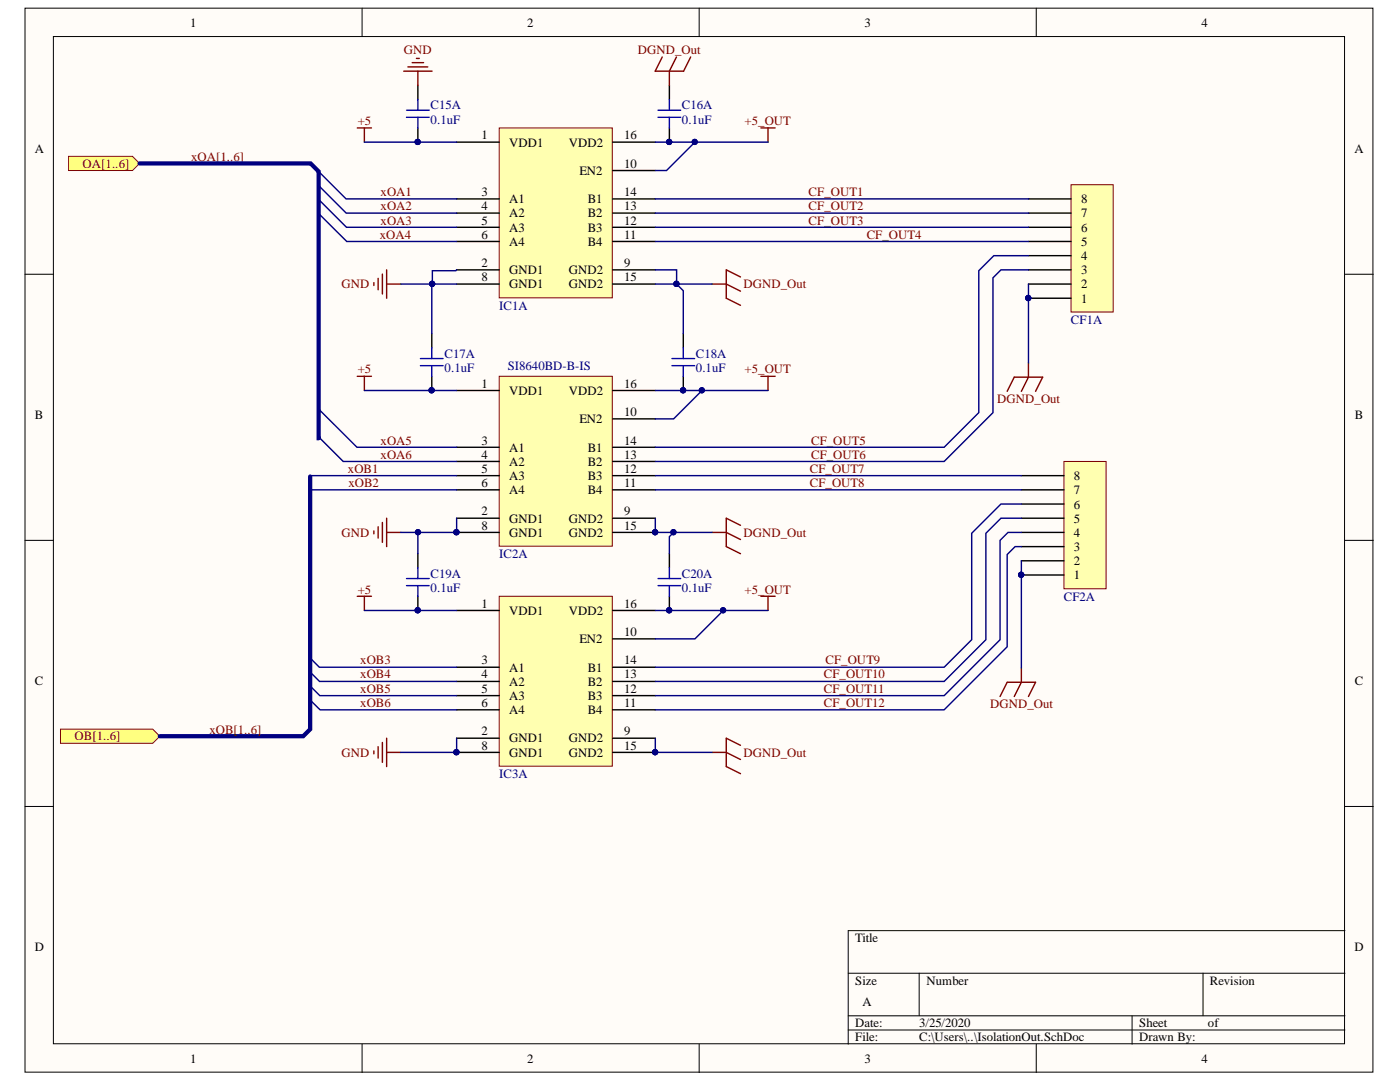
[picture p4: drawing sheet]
<svg xmlns="http://www.w3.org/2000/svg" width="279mm" height="216mm" viewBox="0 0 279 216" stroke-linecap="round" stroke-linejoin="round" font-family="sans-serif">
<g fill="#fffcf8" stroke="#000" stroke-width=".2">
<path d="M5 1.6h269v212.3h-269z"/>
<path d="M10.7 7.3h257.6v201h-257.6z"/>
</g>
<g fill="none" stroke="#000" stroke-width=".2">
<path d="M72.3 1.6v5.7M139.5 1.6v5.7M206.8 1.6v5.7M5 54.7h5.7M268.4 54.7h5.7M5 107.8h5.7M268.4 107.8h5.7M5 160.9h5.7M268.4 160.9h5.7M169.3 194.2h99.1M183.4 194.2v8.5M240.1 194.2v8.5"/>
<path d="M268.4 185.7h-99.1v22.7M72.3 208.4v5.6M139.5 208.4v5.6M169.3 202.7h99.1M169.3 205.5h99.1M206.8 208.4v5.6M225.9 202.7v5.7"/>
</g>
<path d="M99.6 25.5h22.6v33.9h-22.6z" fill="#ffffb0" stroke="#800000" stroke-width=".2"/>
<g fill="none" stroke="#000" stroke-width=".28">
<path d="M91.1 28.4h8.5M91.1 39.7h8.5M122.3 28.4h8.5M122.3 39.7h8.5M122.3 34h8.5M91.1 53.8h8.5M91.1 42.5h8.5M91.1 45.4h8.5M91.1 56.7h8.5M91.1 48.2h8.5M122.3 53.8h8.5M122.3 42.5h8.5"/>
<path d="M122.3 45.4h8.5M122.3 56.7h8.5M122.3 48.2h8.5"/>
</g>
<path d="M99.6 75.1h22.6v33.9h-22.6z" fill="#ffffb0" stroke="#800000" stroke-width=".2"/>
<g fill="none" stroke="#000" stroke-width=".28">
<path d="M91.1 77.9h8.5M122.3 77.9h8.5M91.1 89.2h8.5M91.1 92.1h8.5M91.1 94.9h8.5M91.1 97.7h8.5M122.3 89.2h8.5M122.3 92.1h8.5M122.3 94.9h8.5M122.3 83.6h8.5M122.3 97.7h8.5M91.1 103.4h8.5"/>
<path d="M91.1 106.2h8.5M122.3 103.4h8.5M122.3 106.2h8.5"/>
</g>
<g fill="#000080" stroke="#000080" stroke-width=".2">
<circle cx="91.1" cy="106.2" r=".52"/>
<circle cx="130.7" cy="106.2" r=".52"/>
</g>
<path d="M99.6 119h22.6v33.9h-22.6z" fill="#ffffb0" stroke="#800000" stroke-width=".2"/>
<g fill="none" stroke="#000" stroke-width=".28">
<path d="M91.1 121.8h8.5M91.1 133.1h8.5M91.1 136h8.5M91.1 138.8h8.5M122.3 121.8h8.5M122.3 133.1h8.5M122.3 136h8.5M122.3 138.8h8.5M122.3 127.5h8.5M91.1 147.3h8.5M91.1 150.1h8.5M91.1 141.6h8.5"/>
<path d="M122.3 147.3h8.5M122.3 150.1h8.5M122.3 141.6h8.5"/>
</g>
<g fill="#000080" stroke="#000080" stroke-width=".2">
<circle cx="91.1" cy="150.1" r=".52"/>
<circle cx="130.7" cy="150.1" r=".52"/>
</g>
<path d="M71.3 25.5h2.8M72.7 25.5v2.9M151.9 25.5h2.8M153.3 25.5v2.9M142.1 56.7h2.8l2.9 1.4M147.8 55.3l-2.9-1.5v5.7l2.9 1.4" fill="none" stroke="#800000" stroke-width=".28"/>
<path d="M13.7 31.2h12.7l1.4 1.4-1.4 1.4h-12.7z" fill-rule="evenodd" fill="#ffff80" stroke="#800000" stroke-width=".2"/>
<g fill="none" stroke="#800000" stroke-width=".28">
<path d="M80.6 14.2h5.6M81.4 13.4h4M82.3 12.5h2.2M83.1 11.7h.6M83.4 14.2v2.8M132.2 11.4l-1.4 2.8h5.6l1.4-2.8M135 11.4l-1.4 2.8v2.8M74.6 56.4v.6M75.5 55.5v2.3M76.3 54.7v4M77.2 53.8v5.7M77.2 56.7h2.8"/>
<path d="M71.3 75.1h2.8M72.7 75.1v2.8M151.9 75.1h2.8M153.3 75.1v2.8M71.3 119h2.8M72.7 119v2.8M74.6 106v.5M75.5 105.1v2.3M76.3 104.3v3.9M77.2 106.2h2.8M77.2 103.4v5.7M142.1 106.2h2.8l2.9 1.5"/>
<path d="M147.8 104.8l-2.9-1.4v5.7l2.9 1.4M151.9 119h2.8M153.3 119v2.8M74.6 149.8v.6M75.5 149v2.3M76.3 148.1v4M77.2 150.1h2.8M77.2 147.3v5.7M142.1 150.1h2.8l2.9 1.4M147.8 148.7l-2.9-1.4v5.7l2.9 1.4"/>
</g>
<path d="M83.4 17v2.9M133.6 17v2.9M83.4 25.5v2.9M133.6 25.5v2.9M86.2 66.6v2.8M86.2 75.1v2.8M136.4 66.6v2.8M136.4 75.1v2.8M83.4 110.5v2.8M83.4 119v2.8M133.6 110.5v2.8M133.6 119v2.8" fill="none" stroke="#000" stroke-width=".28"/>
<g fill="#000080" stroke="#000080" stroke-width=".2">
<circle cx="83.4" cy="28.3" r=".52"/>
<circle cx="86.1" cy="77.9" r=".52"/>
<circle cx="83.4" cy="121.8" r=".52"/>
<circle cx="133.5" cy="121.8" r=".52"/>
<circle cx="133.5" cy="28.3" r=".52"/>
<circle cx="136.3" cy="77.9" r=".52"/>
</g>
<g fill="none" stroke="#00f" stroke-width=".28">
<path d="M83.4 19.9v2.1M133.6 19.9v2.1M81.1 22h4.6M81.1 23.4h4.6M83.4 23.4v2.1M131.3 22h4.6M131.3 23.4h4.6M133.6 23.4v2.1M83.9 71.5h4.5M83.9 73h4.5M86.2 69.4v2.1M86.2 73v2.1"/>
<path d="M134.1 71.5h4.5M134.1 73h4.5M136.4 69.4v2.1M136.4 73v2.1M81.1 115.4h4.6M81.1 116.9h4.6M83.4 113.3v2.1M83.4 116.9v2.1M131.3 115.4h4.6M131.3 116.9h4.6M133.6 113.3v2.1M133.6 116.9v2.1"/>
</g>
<path d="M213.7 36.9h8.5v25.4h-8.5z" fill="#ffffb0" stroke="#800000" stroke-width=".2"/>
<path d="M205.3 39.7h8.4M205.3 59.5h8.4M205.3 56.7h8.4M205.3 53.8h8.4M205.3 51h8.4M205.3 48.2h8.4M205.3 45.4h8.4M205.3 42.5h8.4" fill="none" stroke="#000" stroke-width=".28"/>
<circle cx="205.2" cy="59.5" r=".52" fill="#000080" stroke="#000080" stroke-width=".2"/>
<path d="M201 78.1l1.4-2.8h5.7l-1.4 2.8M205.3 72.4v2.9l-1.5 2.8" fill="none" stroke="#800000" stroke-width=".28"/>
<path d="M212.3 92.1h8.4v25.4h-8.4z" fill="#ffffb0" stroke="#800000" stroke-width=".2"/>
<path d="M203.8 97.7h8.5M203.8 94.9h8.5M203.8 114.7h8.5M203.8 111.9h8.5M203.8 109.1h8.5M203.8 106.2h8.5M203.8 103.4h8.5M203.8 100.6h8.5" fill="none" stroke="#000" stroke-width=".28"/>
<circle cx="203.8" cy="114.7" r=".52" fill="#000080" stroke="#000080" stroke-width=".2"/>
<path d="M199.6 139l1.4-2.9h5.7l-1.4 2.9M203.8 133.3v2.8l-1.4 2.9" fill="none" stroke="#800000" stroke-width=".28"/>
<path d="M12.1 145.5h18.4l1.4 1.4-1.4 1.4h-18.4z" fill-rule="evenodd" fill="#ffff80" stroke="#800000" stroke-width=".2"/>
<g fill="none" stroke="#000080" stroke-width=".28">
<path d="M63.6 39.8l5.5 5.6h22M63.6 37l5.5 5.5h22M63.6 34.2l5.5 5.5h22M72.7 28.4h18.4M130.8 28.4h22.5M130.8 39.7h74.5M138.7 28.4l-5.7 5.6h-2.2M63.6 42.6l5.6 5.6h21.9M80 56.7h11.1M91.1 53.8l-.1 .2h-4.7l-.1 12.6M130.8 56.7h11.3M130.8 53.8h4.2v2.9l1.4 1.3v8.6"/>
<path d="M130.8 48.2h74.5M130.8 45.4h74.5M130.8 42.5h74.5M205.3 56.7v15.7M205.3 53.8h-5.5l-1.6 1.6v26.9l-9.8 9.8h-57.6M205.3 51h-7l-3 3v28.3l-6.9 6.9h-57.6M72.7 77.9h18.4M130.8 77.9h22.5M140.1 77.9l-5.7 5.7h-3.6M63.6 87.2l4.9 4.9h22.6M63.6 81.6l7.6 7.6h19.9M91.1 97.7h-29.1l-.1 .2"/>
<path d="M91.1 94.9h-29l-.2 .2M130.8 97.7h73M130.8 94.9h73M83.5 106.2l-.1 4.3M91.1 103.4v2.8h-11.1M130.8 103.4v2.8h11.3M134.4 106.2l-.8 .9v3.4M203.8 109.1h-1.2l-1.6 1.6v18.4l-12.6 12.5h-57.6M203.8 106.2h-2.6l-1.6 1.6v19.8l-11.2 11.2h-57.6M203.8 103.4h-4l-3 3v21.2l-8.4 8.4h-57.6M203.8 100.6h-4l-5.9 5.8v21.2l-5.5 5.5h-57.6M203.8 111.9v21.4"/>
<path d="M61.9 139.7l2 1.9h27.2M61.9 136.9l1.9 1.9h27.3M61.9 134.1l1.9 1.9h27.3M61.9 131.3l1.8 1.8h27.4M72.7 121.8h18.4M130.8 121.8h22.5M144.4 121.8l-5.7 5.7h-7.9M91.1 147.3v2.8h-11.1M130.8 147.3v2.8h11.3"/>
</g>
<g fill="#000080" stroke="#000080" stroke-width=".2">
<circle cx="205.2" cy="59.5" r=".52"/>
<circle cx="83.4" cy="121.8" r=".52"/>
<circle cx="86.1" cy="77.9" r=".52"/>
<circle cx="83.4" cy="28.3" r=".52"/>
<circle cx="91.1" cy="150.1" r=".52"/>
<circle cx="91.1" cy="106.2" r=".52"/>
<circle cx="83.4" cy="106.2" r=".52"/>
<circle cx="86.2" cy="56.6" r=".52"/>
<circle cx="130.7" cy="150.1" r=".52"/>
<circle cx="144.3" cy="121.8" r=".52"/>
<circle cx="133.5" cy="121.8" r=".52"/>
<circle cx="130.7" cy="106.2" r=".52"/>
<circle cx="134.4" cy="106.2" r=".52"/>
<circle cx="140.1" cy="77.9" r=".52"/>
<circle cx="136.3" cy="77.9" r=".52"/>
<circle cx="135" cy="56.6" r=".52"/>
<circle cx="138.6" cy="28.3" r=".52"/>
<circle cx="133.5" cy="28.3" r=".52"/>
<circle cx="203.8" cy="114.7" r=".52"/>
</g>
<path d="M27.8 32.6h34.2l1.6 1.6v53.2M61.9 95.1v50.4l-1.4 1.4h-28.6" fill="none" stroke="#000080" stroke-width=".85"/>
<g font-size="2.5">
<text x="38" y="5.3">1</text>
<text x="105.2" y="5.3">2</text>
<text x="172.5" y="5.3">3</text>
<text x="239.8" y="5.3">4</text>
<text x="96.1" y="27.8">1</text>
<text x="101.6" y="29.3">VDD1</text>
<text x="113.5" y="29.3">VDD2</text>
<text x="124.6" y="27.8">16</text>
<text x="6.9" y="30.4">A</text>
<text x="115.6" y="34.9">EN2</text>
<text x="124.6" y="33.5">10</text>
<text x="270.3" y="30.4">A</text>
<text x="96.1" y="39.2">3</text>
<text x="96.1" y="41.9">4</text>
<text x="101.6" y="40.6">A1</text>
<text x="117.3" y="40.6">B1</text>
<text x="124.6" y="41.9">13</text>
<text x="124.6" y="39.2">14</text>
<text x="215.8" y="40.6">8</text>
<text x="96.1" y="44.8">5</text>
<text x="96.1" y="47.6">6</text>
<text x="101.6" y="43.4">A2</text>
<text x="101.6" y="46.3">A3</text>
<text x="117.3" y="46.3">B3</text>
<text x="117.3" y="43.4">B2</text>
<text x="124.6" y="44.8">12</text>
<text x="124.6" y="47.6">11</text>
<text x="215.8" y="46.3">6</text>
<text x="215.8" y="43.4">7</text>
<text x="96.1" y="53.3">2</text>
<text x="101.6" y="49">A4</text>
<text x="117.3" y="49">B4</text>
<text x="124.6" y="53.3">9</text>
<text x="215.8" y="51.8">4</text>
<text x="215.8" y="49">5</text>
<text x="96.1" y="56.2">8</text>
<text x="101.6" y="54.7">GND1</text>
<text x="101.6" y="57.5">GND1</text>
<text x="113.5" y="54.7">GND2</text>
<text x="113.5" y="57.5">GND2</text>
<text x="124.6" y="56.2">15</text>
<text x="215.8" y="57.5">2</text>
<text x="215.8" y="54.7">3</text>
<text x="215.8" y="60.4">1</text>
<text x="96.1" y="77.4">1</text>
<text x="124.6" y="77.4">16</text>
<text x="6.9" y="83.5">B</text>
<text x="101.6" y="78.8">VDD1</text>
<text x="113.5" y="78.8">VDD2</text>
<text x="124.6" y="83">10</text>
<text x="270.4" y="83.5">B</text>
<text x="96.1" y="88.7">3</text>
<text x="115.6" y="84.5">EN2</text>
<text x="124.6" y="88.7">14</text>
<text x="96.1" y="91.5">4</text>
<text x="96.1" y="94.4">5</text>
<text x="101.6" y="90.1">A1</text>
<text x="101.6" y="92.9">A2</text>
<text x="101.6" y="95.8">A3</text>
<text x="117.3" y="95.8">B3</text>
<text x="117.3" y="92.9">B2</text>
<text x="117.3" y="90.1">B1</text>
<text x="124.6" y="94.4">12</text>
<text x="124.6" y="91.5">13</text>
<text x="214.3" y="95.8">8</text>
<text x="96.1" y="97.2">6</text>
<text x="101.6" y="98.6">A4</text>
<text x="117.3" y="98.6">B4</text>
<text x="124.6" y="97.2">11</text>
<text x="214.3" y="101.5">6</text>
<text x="214.3" y="98.6">7</text>
<text x="96.1" y="102.8">2</text>
<text x="96.1" y="105.7">8</text>
<text x="101.6" y="104.3">GND1</text>
<text x="101.6" y="107.1">GND1</text>
<text x="113.5" y="104.3">GND2</text>
<text x="113.5" y="107.1">GND2</text>
<text x="124.6" y="102.8">9</text>
<text x="124.6" y="105.7">15</text>
<text x="214.3" y="107.1">4</text>
<text x="214.3" y="104.3">5</text>
<text x="214.3" y="112.8">2</text>
<text x="214.3" y="109.9">3</text>
<text x="214.3" y="115.6">1</text>
<text x="96.1" y="121.3">1</text>
<text x="101.6" y="122.7">VDD1</text>
<text x="113.5" y="122.7">VDD2</text>
<text x="124.6" y="121.3">16</text>
<text x="115.6" y="128.4">EN2</text>
<text x="124.6" y="126.9">10</text>
<text x="6.9" y="136.6">C</text>
<text x="96.1" y="132.6">3</text>
<text x="96.1" y="135.4">4</text>
<text x="101.6" y="134">A1</text>
<text x="101.6" y="136.8">A2</text>
<text x="117.3" y="136.8">B2</text>
<text x="117.3" y="134">B1</text>
<text x="124.6" y="135.4">13</text>
<text x="124.6" y="132.6">14</text>
<text x="270.4" y="136.6">C</text>
<text x="96.1" y="138.3">5</text>
<text x="96.1" y="141">6</text>
<text x="101.6" y="139.7">A3</text>
<text x="101.6" y="142.5">A4</text>
<text x="117.3" y="139.7">B3</text>
<text x="117.3" y="142.5">B4</text>
<text x="124.6" y="138.3">12</text>
<text x="124.6" y="141">11</text>
<text x="96.1" y="146.7">2</text>
<text x="96.1" y="149.6">8</text>
<text x="101.6" y="148.1">GND1</text>
<text x="113.5" y="148.1">GND2</text>
<text x="124.6" y="146.7">9</text>
<text x="124.6" y="149.6">15</text>
<text x="101.6" y="151">GND1</text>
<text x="113.5" y="151">GND2</text>
<text x="6.9" y="189.8">D</text>
<text x="170.7" y="188">Title</text>
<text x="270.3" y="189.8">D</text>
<text x="170.7" y="196.5">Size</text>
<text x="184.9" y="196.5">Number</text>
<text x="241.5" y="196.5">Revision</text>
<text x="172.1" y="200.7">A</text>
<text x="170.7" y="205">Date:</text>
<text x="170.7" y="207.8">File:</text>
<text x="183.5" y="205">3/25/2020</text>
<text x="183.5" y="207.8">C:\Users\..\IsolationOut.SchDoc</text>
<text x="227.4" y="205">Sheet</text>
<text x="227.4" y="207.8">Drawn By:</text>
<text x="241.1" y="205">of</text>
<text x="38" y="212.1">1</text>
<text x="105.2" y="212.1">2</text>
<text x="172.5" y="212.1">3</text>
<text x="239.8" y="212.1">4</text>
</g>
<g font-size="2.5" fill="#800000">
<text x="80.6" y="10.8">GND</text>
<text x="127.3" y="10.8">DGND_Out</text>
<text x="71.4" y="25">+5</text>
<text x="148.6" y="25">+5_OUT</text>
<text x="16.5" y="33.5">OA[1..6]</text>
<text x="38.1" y="32.1">xOA[1..6]</text>
<text x="76" y="39.2">xOA1</text>
<text x="76" y="41.9">xOA2</text>
<text x="161.4" y="41.9">CF_OUT2</text>
<text x="161.4" y="39.2">CF_OUT1</text>
<text x="75.8" y="47.6">xOA4</text>
<text x="76" y="44.8">xOA3</text>
<text x="161.4" y="44.8">CF_OUT3</text>
<text x="173" y="47.6">CF_OUT4</text>
<text x="68.2" y="57.5">GND</text>
<text x="148.4" y="57.5">DGND_Out</text>
<text x="71.4" y="74.5">+5</text>
<text x="148.6" y="74.5">+5_OUT</text>
<text x="199" y="80.3">DGND_Out</text>
<text x="76" y="88.7">xOA5</text>
<text x="161.9" y="88.7">CF_OUT5</text>
<text x="69.4" y="94.4">xOB1</text>
<text x="76" y="91.5">xOA6</text>
<text x="161.6" y="94.4">CF_OUT7</text>
<text x="161.9" y="91.5">CF_OUT6</text>
<text x="69.5" y="97.2">xOB2</text>
<text x="161.6" y="97.2">CF_OUT8</text>
<text x="68.2" y="107.1">GND</text>
<text x="148.4" y="107.1">DGND_Out</text>
<text x="71.4" y="118.5">+5</text>
<text x="148.6" y="118.5">+5_OUT</text>
<text x="71.9" y="132.6">xOB3</text>
<text x="71.9" y="135.4">xOB4</text>
<text x="164.4" y="135.4">CF_OUT10</text>
<text x="164.8" y="132.6">CF_OUT9</text>
<text x="71.9" y="138.3">xOB5</text>
<text x="71.9" y="141">xOB6</text>
<text x="164.4" y="138.3">CF_OUT11</text>
<text x="164.4" y="141">CF_OUT12</text>
<text x="197.6" y="141.2">DGND_Out</text>
<text x="14.9" y="147.7">OB[1..6]</text>
<text x="41.8" y="146.4">xOB[1..6]</text>
<text x="68.2" y="151">GND</text>
<text x="148.4" y="151">DGND_Out</text>
</g>
<g font-size="2.5" fill="#000080">
<text x="85.9" y="21.8">C15A</text>
<text x="136.1" y="21.8">C16A</text>
<text x="85.9" y="24.7">0.1uF</text>
<text x="136.1" y="24.7">0.1uF</text>
<text x="99.6" y="61.8">IC1A</text>
<text x="213.7" y="64.6">CF1A</text>
<text x="88.7" y="71.5">C17A</text>
<text x="138.9" y="71.5">C18A</text>
<text x="88.7" y="74.2">0.1uF</text>
<text x="101.3" y="73.8">SI8640BD-B-IS</text>
<text x="138.9" y="74.2">0.1uF</text>
<text x="99.6" y="111.4">IC2A</text>
<text x="85.9" y="115.3">C19A</text>
<text x="85.9" y="118.1">0.1uF</text>
<text x="136.1" y="115.3">C20A</text>
<text x="136.1" y="118.1">0.1uF</text>
<text x="212.3" y="119.8">CF2A</text>
<text x="99.6" y="155.3">IC3A</text>
</g>
</svg>
